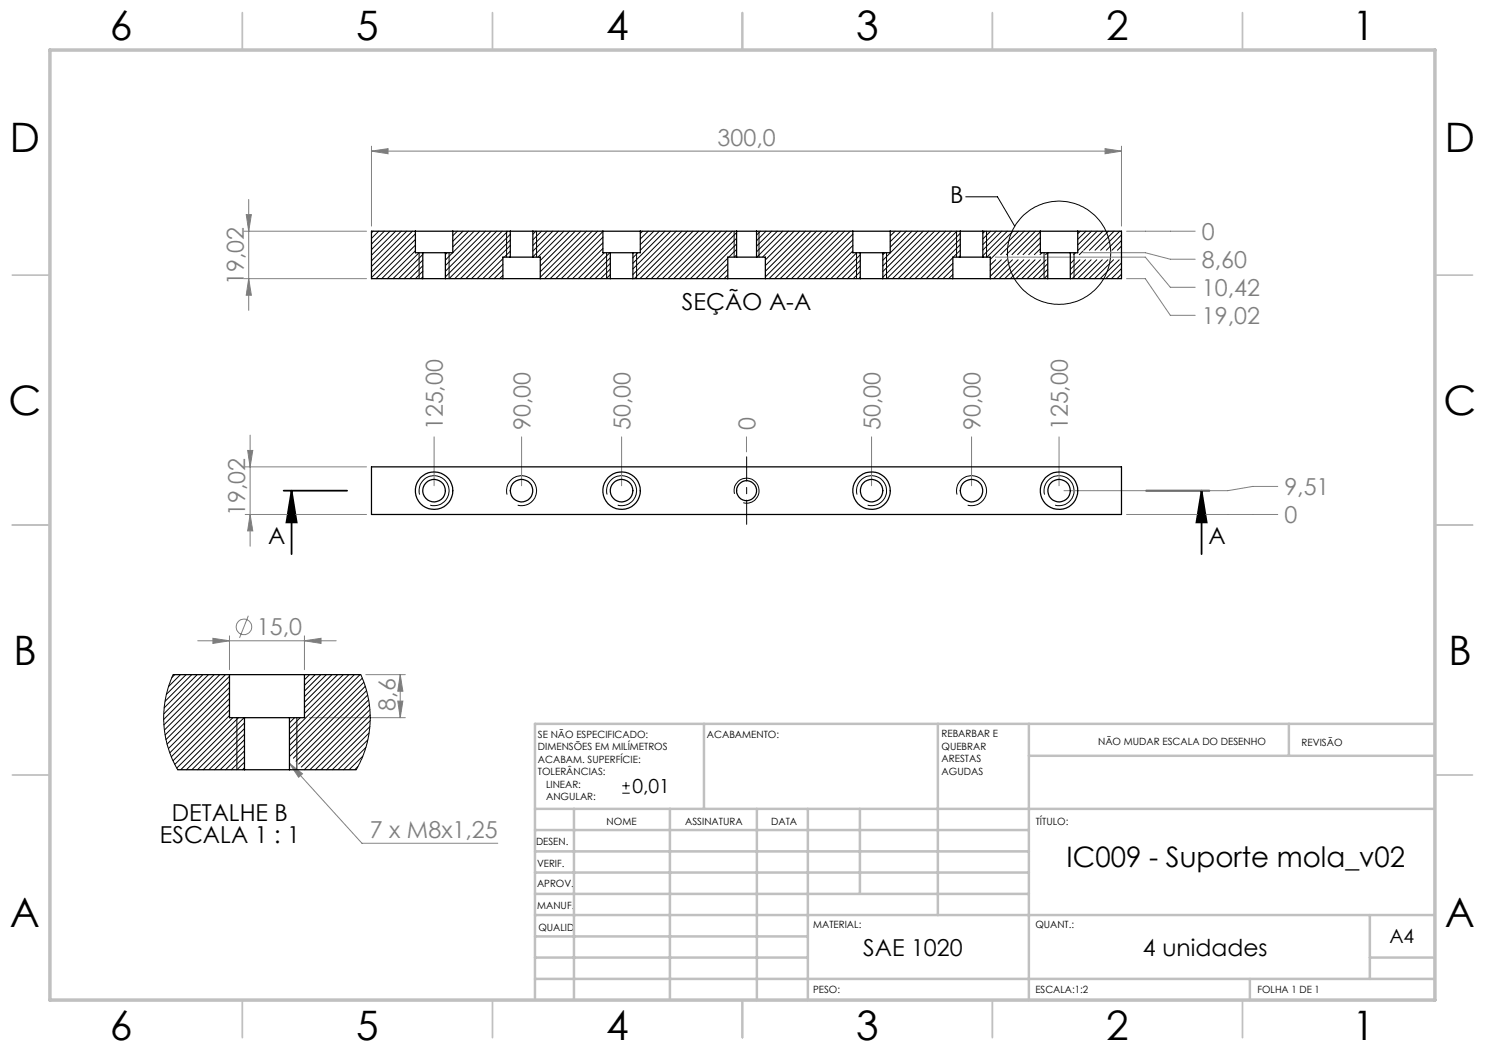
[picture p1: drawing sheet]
<svg xmlns="http://www.w3.org/2000/svg" width="297mm" height="210mm" viewBox="0 0 297 210" stroke-linecap="round" stroke-linejoin="round" font-family="sans-serif">
<g fill="none" stroke="#808080" stroke-width=".2">
<path d="M49.7 39.9v22.2M74.3 30.2l3.3-.5v1.1zM74.3 29.2v16M74.3 30.2h150M221 29.7l3.3 .5-3.3 .6zM224.3 29.2v16M48.8 46.2h24.5M48.8 55.7h24.5M49.2 42.9h1.1l-.6 3.3zM49.7 55.7l.6 3.3h-1.1zM199.1 51.4h30l5 6.1h4.9M216.6 50.5h12.5l5 1.3h4.9"/>
<path d="M225.3 46.2h13.7M225.3 55.7h3.8l5 7.4h4.9M49 93.4h24.3M49.5 90.1h1.1l-.6 3.3zM50 87v22.2M86.8 87.4v9.7M104.3 87.4v9.7M124.3 87.4v9.7M149.3 87.4v3M174.3 87.4v9.7M194.3 87.4v9.7M211.8 87.4v9.7"/>
<path d="M255.6 97.3h-5.1l-4.9 .8h-32.8M49 102.9h24.3M50 102.9l.6 3.3h-1.1zM225.3 102.9h30.3M39.5 128.2h27.7M42.6 127.7l3.3 .5-3.3 .5zM45.9 127.2v6.7M49.7 123.1l-1.8 4.5M60.9 128.2l3.3-.5v1zM60.9 127.2v6.7M73.2 134.9h7.9M80 134.9l.6 3.3h-1z"/>
<path d="M80 134.9v8.6M57.9 152.7l2.6 2.1-.8 .7zM57.9 152.7l14.5 16h27.2M61.9 143.5h19.2M79.6 140.2h1l-.6 3.3z"/>
<circle cx="48.8" cy="125.4" r="1.56"/>
</g>
<g fill="none" stroke="#000" stroke-width=".2">
<path d="M193.1 39.4h6.4l3.5 5.9M83.8 50.5v5.2M89.8 50.5v5.2M101.3 46.2v5.2M107.3 46.2v5.2M121.3 50.5v5.2M127.3 50.5v5.2M146.8 46.2v5.2M151.8 46.2v5.2M171.3 50.5v5.2M177.3 50.5v5.2M191.3 46.2v5.2"/>
<path d="M197.3 46.2v5.2M208.8 50.5v5.2M214.8 50.5v5.2M83.9 98.9a2.99 2.99 0 0 1 2.7-3.7 2.99 2.99 0 0 1 3.2 3.2 2.99 2.99 0 0 1-3.8 2.6M101.4 98.9a2.99 2.99 0 0 1 2.7-3.7 2.99 2.99 0 0 1 3.2 3.2 2.99 2.99 0 0 1-3.8 2.6M121.4 98.9a2.99 2.99 0 0 1 2.7-3.7 2.99 2.99 0 0 1 3.2 3.2 2.99 2.99 0 0 1-3.8 2.6M146.9 98.8a2.5 2.5 0 0 1 2.2-3.2 2.5 2.5 0 0 1 2.7 2.7 2.5 2.5 0 0 1-3.1 2.2M171.4 98.9a2.99 2.99 0 0 1 2.6-3.7 2.99 2.99 0 0 1 3.3 3.2 2.99 2.99 0 0 1-3.8 2.6M191.4 98.9a2.99 2.99 0 0 1 2.6-3.7 2.99 2.99 0 0 1 3.3 3.2 2.99 2.99 0 0 1-3.8 2.6M208.9 98.9a2.99 2.99 0 0 1 2.6-3.7 2.99 2.99 0 0 1 3.3 3.2 2.99 2.99 0 0 1-3.8 2.6M47.4 143.5v10.4M59.4 143.5v10.4"/>
<path d="M124.5 158.6h1.4M124.5 157.2h1.4M125.2 156.4v1.5"/>
<circle cx="211.8" cy="50.5" r="10.3"/>
</g>
<path d="M56.7 98.1h12.7M58.3 98.1l1 6.4h-2zM58.3 98.1v12.7M229.2 98.1h12.7M240.3 98.1l1 6.4h-2zM240.3 98.1v12.7" fill="none" stroke="#000" stroke-width=".35"/>
<path d="M149.3 104.9v-13.5" fill="none" stroke="#000" stroke-width=".2" stroke-dasharray="15.2 1.3 1.3 1.3" stroke-dashoffset="10.4"/>
<g fill="none" stroke="#c0c0c0" stroke-width=".35">
<path d="M48.5 2.5v7.5M98.5 2.5v7.5M148.5 2.5v7.5M198.5 2.5v7.5M248.5 2.5v7.5M2.5 55h7.5M287 55h7.5M2.5 105h7.5M287 105h7.5M2.5 155h7.5M287 155h7.5M48.5 200v7.5"/>
<path d="M98.5 200v7.5M148.5 200v7.5M198.5 200v7.5M248.5 200v7.5"/>
</g>
<g fill="none" stroke="#c0c0c0" stroke-width=".5">
<path d="M140.8 144.8v17M187.6 144.8v38.2M205.8 144.8v55.2M205.8 151.2h81.2M257.8 144.8v6.4M287 144.8h-180v55.2M107 161.8h180M107 178.8h98.8M107 174.5h98.8M107 170.3h98.8M107 166h98.8M114.8 161.8v38.2"/>
<path d="M134 161.8v38.2M151.4 161.8v38.2M161.6 161.8v38.2M172 161.8v17M107 195.8h180M107 191.5h54.6M107 187.3h54.6M107 183h180M250 195.8v4.2M274 191.5h13M274 183v12.8"/>
</g>
<path d="M10 10h277v190h-277z" fill="none" stroke="#c0c0c0" stroke-width=".7"/>
<path d="M240.3 98.1l1 6.4h-2zM58.3 98.1l1 6.4h-2z" fill="#000"/>
<g fill="#808080">
<path d="M221 29.7l3.3 .5-3.3 .6zM74.3 30.2l3.3-.5v1.1z"/>
<path d="M42.6 127.7l3.3 .5-3.3 .5zM60.9 128.2l3.3-.5v1zM57.9 152.7l1.8 2.8 .8-.7z"/>
<path d="M50 102.9l.6 3.3h-1.1zM49.5 90.1h1.1l-.6 3.3zM79.6 140.2h1l-.6 3.3zM80 134.9l.6 3.3h-1z"/>
<path d="M49.2 42.9h1.1l-.6 3.3zM49.7 55.7l.6 3.3h-1.1z"/>
</g>
<g fill="none" stroke="#000" stroke-width=".25">
<path d="M83.1 46.2h7.5M83.1 46.2h-8.8v9.5h10.3M83.1 46.2v4.3h1.5M84.6 50.5h4.5M84.6 55.7h4.5M84.6 50.5v5.2M89.1 55.7h11.5M89.1 50.5v5.2M90.6 46.2v4.3h-1.5M90.6 46.2h11.5M100.6 55.7h7.5M102.1 46.2h4.5"/>
<path d="M102.1 51.4h4.5M102.1 46.2v5.2M102.1 51.4h-1.5v4.3M106.6 46.2h14M106.6 51.4h1.5v4.3M106.6 46.2v5.2M108.1 55.7h14M120.6 46.2h7.5M120.6 46.2v4.3h1.5M122.1 50.5h4.5M122.1 55.7h4.5M122.1 50.5v5.2"/>
<path d="M126.6 55.7h19M126.6 50.5v5.2M128.1 46.2h19.2M128.1 46.2v4.3h-1.5M145.6 55.7h7.5M147.3 46.2h4M147.3 51.4h4M147.3 51.4h-1.7v4.3M147.3 46.2v5.2M151.3 46.2h19.3M151.3 51.4h1.8v4.3M151.3 46.2v5.2"/>
<path d="M153.1 55.7h18.9M170.6 46.2h7.4M170.6 46.2v4.3h1.4M172 55.7h4.6M172 50.5h4.6M172 50.5v5.2M176.6 50.5v5.2M176.6 55.7h14M178 46.2h14.1M178 46.2v4.3h-1.4M190.6 55.7h7.4M192.1 46.2h4.5"/>
<path d="M192.1 51.4h4.5M192.1 51.4h-1.5v4.3M192.1 46.2v5.2M196.6 46.2h11.5M196.6 51.4h1.4v4.3M196.6 46.2v5.2M198 55.7h11.5M208.1 46.2h7.4M208.1 46.2v4.3h1.4M209.5 50.5h4.6M209.5 55.7h4.6M209.5 50.5v5.2"/>
<path d="M214.1 50.5v5.2M215.5 46.2h8.8v9.5h-10.2M215.5 46.2v4.3h-1.4M74.3 93.4h150v9.5h-150zM34.6 134.9h11.3M45.9 134.9h15M45.9 134.9v8.6h3M60.9 134.9v8.6h-3M60.9 134.9h11.2M35.6 153.9h13.3M48.9 143.5h9M48.9 153.9h9"/>
<path d="M48.9 143.5v10.4M57.9 143.5v10.4M57.9 153.9h13.3"/>
<circle cx="86.8" cy="98.1" r="3.8"/>
<circle cx="86.8" cy="98.1" r="2.26"/>
<circle cx="104.3" cy="98.2" r="2.25"/>
<circle cx="124.3" cy="98.1" r="3.8"/>
<circle cx="124.3" cy="98.1" r="2.26"/>
<circle cx="149.3" cy="98.1" r="2"/>
<circle cx="174.3" cy="98.1" r="3.8"/>
<circle cx="174.3" cy="98.2" r="2.25"/>
<circle cx="194.3" cy="98.1" r="2.26"/>
<circle cx="211.8" cy="98.1" r="3.8"/>
<circle cx="211.8" cy="98.2" r="2.25"/>
</g>
<g fill="none" stroke="#000" stroke-width=".2">
<path d="M74.6 46.2l-.3 .4M75.7 46.2l-1.4 1.5M76.9 46.2l-2.6 2.6M78 46.2l-3.7 3.7M79.1 46.2l-4.8 4.8M80.3 46.2l-6 6M81.4 46.2l-7.1 7.1M82.5 46.2l-8.2 8.2M83.1 46.8l-8.8 8.7M83.1 47.9l-7.9 7.8M83.1 49l-6.8 6.7M83.1 50.2l-5.6 5.5"/>
<path d="M83.8 50.5l-5.2 5.2M84.6 55.4l-.4 .3M84.6 50.9l-4.9 4.8M84.6 52l-3.8 3.7M84.6 53.2l-2.6 2.5M84.6 54.2l-1.5 1.5M89.4 50.5l-.3 .4M90.5 50.5l-1.4 1.5M91.5 46.2l-.9 1M92.6 46.2l-2 2.1M93.7 46.2l-3.1 3.2M94.8 46.2l-4.2 4.3"/>
<path d="M96 46.2l-6.9 6.9M97.1 46.2l-8 8M98.2 46.2l-9.1 9.2M99.3 46.2l-9.5 9.5M100.4 46.2l-9.5 9.5M100.6 54l-1.8 1.7M100.6 51.7l-4 4M100.6 52.9l-2.9 2.8M100.6 55.1l-.7 .6M101.6 46.2l-9.5 9.5M102.1 51.4h-.1M102.1 46.9l-8.9 8.8"/>
<path d="M102.1 48l-7.8 7.7M102.1 49.1l-6.7 6.6M102.1 50.2l-1.2 1.2M107.2 46.2l-.6 .6M108.3 46.2l-1.7 1.8M109.4 46.2l-2.8 2.9M110.6 46.2l-4 4M111.7 46.2l-5.1 5.2M112.8 46.2l-5.2 5.2M113.9 46.2l-5.8 5.9M115 46.2l-6.9 7M116.2 46.2l-8.1 8.2"/>
<path d="M117.3 46.2l-9.2 9.2M118.4 46.2l-9.5 9.5M119.5 46.2l-9.5 9.5M120.6 46.3l-9.4 9.4M120.6 47.4l-8.3 8.3M120.6 48.6l-7.2 7.1M120.6 49.7l-6.1 6M120.9 50.5l-5.3 5.2M122 50.5l-5.2 5.2M122.1 51.6l-4.2 4.1M122.1 52.7l-3.1 3M122.1 53.8l-2 1.9"/>
<path d="M122.1 54.9l-.9 .8M127.6 50.5l-1 1.1M128.5 46.2l-.4 .5M129.6 46.2l-1.5 1.6M130.8 46.2l-2.7 2.7M131.9 46.2l-3.8 3.9M133 46.2l-6.4 6.5M134.1 46.2l-7.5 7.6M135.3 46.2l-8.7 8.7M136.4 46.2l-9.5 9.5M137.5 46.2l-9.5 9.5M138.6 46.2l-9.5 9.5"/>
<path d="M139.7 46.2l-9.5 9.5M140.9 46.2l-9.6 9.5M142 46.2l-9.5 9.5M143.1 46.2l-9.5 9.5M144.2 46.2l-9.5 9.5M145.3 46.2l-9.4 9.5M145.6 52.8l-3 2.9M145.6 51.6l-4.1 4.1M145.6 53.9l-1.9 1.8M145.6 55l-.8 .7M146.5 46.2l-9.6 9.5M147.3 46.5l-9.2 9.2"/>
<path d="M147.3 47.7l-8.1 8M147.3 48.8l-7 6.9M147.3 49.9l-1.5 1.5M147.3 51l-.4 .4M152.1 46.2l-.8 .8M153.2 46.2l-1.9 1.9M154.3 46.2l-3 3M155.5 46.2l-4.2 4.2M156.6 46.2l-5.2 5.2M157.7 46.2l-5.2 5.2M158.8 46.2l-5.7 5.8M159.9 46.2l-6.8 6.9"/>
<path d="M161.1 46.2l-8 8M162.2 46.2l-9.1 9.2M163.3 46.2l-9.5 9.5M164.4 46.2l-9.5 9.5M165.6 46.2l-9.6 9.5M166.7 46.2l-9.5 9.5M167.8 46.2l-9.5 9.5M168.9 46.2l-9.5 9.5M170 46.2l-9.5 9.5M170.6 46.8l-9 8.9M170.6 48l-7.8 7.7M170.6 49.1l-6.7 6.6"/>
<path d="M170.6 50.2l-5.6 5.5M171.3 50.5l-5.1 5.2M172 51l-4.7 4.7M172 52.1l-3.6 3.6M172 53.2l-2.5 2.5M172 54.3l-1.4 1.4M172 55.4l-.2 .3M177 50.5l-.4 .4M179 46.2l-1 1M180.2 46.2l-2.2 2.1M181.3 46.2l-3.3 3.3M182.4 46.2l-5.8 5.9"/>
<path d="M183.5 46.2l-6.9 7M184.6 46.2l-8 8.1M185.8 46.2l-9.2 9.2M186.9 46.2l-9.5 9.5M188 46.2l-9.5 9.5M189.1 46.2l-9.5 9.5M190.3 46.2l-9.6 9.5M190.6 51.5l-4.2 4.2M190.6 52.7l-3.1 3M190.6 53.8l-2 1.9M190.6 54.9l-.9 .8M191.4 46.2l-9.5 9.5"/>
<path d="M192.1 51.1l-.3 .3M192.1 46.7l-9.1 9M192.1 47.8l-8 7.9M192.1 48.9l-6.9 6.8M192.1 50.1l-1.5 1.3M197 46.2l-.4 .5M198.1 46.2l-1.5 1.6M199.1 52l-1.1 1M199.2 46.2l-2.6 2.7M200.3 52l-2.3 2.1M200.3 46.2l-3.7 3.8M201.4 52l-3.4 3.3"/>
<path d="M201.5 46.2l-4.9 4.9M202.5 52l-3.8 3.7M202.6 46.2l-5.2 5.2M203.6 52l-3.8 3.7M203.7 46.2l-5.7 5.7M204.8 52l-3.9 3.7M204.9 46.2l-4.8 4.7M205.9 52l-3.8 3.7M206 46.2l-4.7 4.7M207 52l-3.8 3.7M207.1 46.2l-4.7 4.7M208.1 46.4l-4.6 4.5"/>
<path d="M208.1 47.5l-3.5 3.4M208.1 48.6l-2.4 2.3M208.1 49.8l-1.2 1.1M208.1 52l-3.8 3.7M208.4 50.5l-.4 .4M209.2 52l-3.8 3.7M209.5 50.5l-.4 .4M209.5 52.7l-2.9 3M209.5 53.9l-1.8 1.8M209.5 55l-.7 .7M214.8 52l-.7 .7M215.1 50.5l-.4 .4"/>
<path d="M216 52l-1.9 1.9M216.1 46.2l-.6 .5M216.6 50.2l-.7 .7M217.1 52l-3 3M217.2 46.2l-1.7 1.7M218.2 52l-3.8 3.7M218.3 46.2l-2.8 2.8M219.4 52l-3.9 3.7M219.4 46.2l-3.9 3.9M220.5 52l-3.8 3.7M220.6 46.2l-3.9 3.9M221.6 52l-3.8 3.7"/>
<path d="M221.7 46.2l-3.8 3.9M222.7 52l-3.8 3.7M222.8 46.2l-3.8 3.9M223.8 52l-3.8 3.7M223.9 46.2l-3.8 3.9M224.3 47l-3 3.1M224.3 48.1l-1.9 2M224.3 49.2l-.8 .9M224.3 52.6l-3.1 3.1M224.3 53.7l-2 2M224.3 54.8l-.9 .9M34.6 134.9l-.8 2-.5 2-.5 2.4-.1 3 .2 2.1 .6 2.7 1 2.9 1.1 1.9"/>
<path d="M35 134.9l-.6 .6M36.1 134.9l-2.4 2.4M37.2 134.9l-3.9 4M38.3 134.9l-5.3 5.4M39.4 134.9l-6.6 6.7M40.6 134.9l-7.8 7.9M41.7 134.9l-9 9M42.8 134.9l-10 10.1M44 134.9l-11.1 11.1M45.1 134.9l-12.1 12.1M45.9 135.2l-12.7 12.7M45.9 136.4l-12.5 12.4"/>
<path d="M45.9 137.5l-12.2 12.2M45.9 138.6l-11.9 12M45.9 139.7l-11.6 11.7M61.9 134.9l-1 1.1M63 134.9l-2.1 2.2M64.2 134.9l-3.3 3.3M65.3 134.9l-4.4 4.4M66.4 134.9l-5.5 5.5M67.5 134.9l-6.6 6.7M68.7 134.9l-7.8 7.8M69.8 134.9l-11.9 11.9M70.9 134.9l-13 13"/>
<path d="M72 134.9l-14.1 14.2M72.1 134.9l1.1 2.8 .6 2.4 .2 2.2v2.6l-.2 2.1-.6 2.3-.9 2.6-1.1 2M72.5 135.6l-14.6 14.6M72.8 136.4l-14.9 14.9M73.1 137.3l-14.4 14.4M73.3 138.1l-14.1 14.2M73.5 139l-13.8 13.8M73.7 140l-13.4 13.4M45.9 140.9l-11.3 11.2M45.9 142l-10.9 10.9M45.9 143.1l-10.6 10.5M46.6 143.5l-10.4 10.4"/>
<path d="M47.7 143.5l-10.4 10.4M48.8 143.5l-10.4 10.4M48.9 144.6l-9.4 9.3M48.9 145.7l-8.3 8.2M48.9 146.9l-7.1 7M48.9 147.9l-6 6M48.9 149.1l-4.9 4.8M48.9 150.2l-3.8 3.7M48.9 151.3l-2.7 2.6M48.9 152.5l-1.5 1.4M48.9 153.6l-.4 .3M58.9 143.5l-1 1.1"/>
<path d="M60 143.5l-2.1 2.2M71.6 153.3l-.7 .6M72.6 151.2l-2.8 2.7M73.2 149.5l-4.5 4.4M73.6 148l-6 5.9M73.8 146.6l-7.3 7.3M73.9 140.9l-13 13M74 141.9l-12 12M74 145.3l-8.7 8.6M74 143l-10.9 10.9M74 144.1l-9.8 9.8"/>
</g>
<g font-size="8.1">
<text x="22" y="8">6</text>
<text x="71.2" y="8">5</text>
<text x="121.2" y="8">4</text>
<text x="171.3" y="8">3</text>
<text x="221.3" y="8">2</text>
<text x="270.5" y="8">1</text>
<text x="2" y="30.5">D</text>
<text x="289" y="30.5">D</text>
<text x="1.7" y="83">C</text>
<text x="288.7" y="83">C</text>
<text x="2.7" y="133">B</text>
<text x="289.7" y="133">B</text>
<text x="2" y="185.5">A</text>
<text x="289" y="185.5">A</text>
<text x="22" y="208">6</text>
<text x="71.2" y="208">5</text>
<text x="121.2" y="208">4</text>
<text x="171.3" y="208">3</text>
<text x="221.3" y="208">2</text>
<text x="270.5" y="208">1</text>
</g>
<text font-size="5.6" x="213.3" y="173.4">IC009 - Suporte mola_v02</text>
<g font-size="4.7" fill="#808080">
<text x="143.5" y="29.2">300,0</text>
<text x="240.4" y="48">0</text>
<text x="240.4" y="53.6">8,60</text>
<text x="48.8" y="57.1" transform="rotate(-90 48.8 57.1)">19,02</text>
<text x="240.4" y="59.2">10,42</text>
<text x="240.4" y="64.8">19,02</text>
<text x="88.6" y="86.1" transform="rotate(-90 88.6 86.1)">125,00</text>
<text x="106.1" y="86.1" transform="rotate(-90 106.1 86.1)">90,00</text>
<text x="126.1" y="86.1" transform="rotate(-90 126.1 86.1)">50,00</text>
<text x="151.1" y="86.1" transform="rotate(-90 151.1 86.1)">0</text>
<text x="176.1" y="86.1" transform="rotate(-90 176.1 86.1)">50,00</text>
<text x="196.1" y="86.1" transform="rotate(-90 196.1 86.1)">90,00</text>
<text x="213.6" y="86.1" transform="rotate(-90 213.6 86.1)">125,00</text>
<text x="256.9" y="99">9,51</text>
<text x="49" y="103.2" transform="rotate(-90 49 103.2)">19,02</text>
<text x="256.9" y="104.6">0</text>
<text x="51.4" y="127.1">15,0</text>
<text x="79.1" y="142.2" transform="rotate(-90 79.1 142.2)">8,6</text>
<text x="74" y="167.6">7 x M8x1,25</text>
</g>
<g font-size="4.7">
<text x="190" y="40.7">B</text>
<text x="136.4" y="61.9">SEÇÃO A-A</text>
<text x="53.7" y="108.8">A</text>
<text x="241.7" y="108.8">A</text>
<text x="34.4" y="164.1">DETALHE B</text>
<text x="32" y="168.6">ESCALA 1 : 1</text>
<text x="172.6" y="191.2">SAE 1020</text>
<text x="228.6" y="191.2">4 unidades</text>
</g>
<g font-size="3.9">
<text x="126.5" y="158.6">0,01</text>
<text x="277.9" y="188.5">A4</text>
</g>
<g font-size="2">
<text x="107.6" y="147.6">SE NÃO ESPECIFICADO:</text>
<text x="141.4" y="147.6">ACABAMENTO:</text>
<text x="188.3" y="147.5">REBARBAR E</text>
<text x="188.3" y="150">QUEBRAR</text>
<text x="219.6" y="149">NÃO MUDAR ESCALA DO DESENHO</text>
<text x="260.3" y="149.2">REVISÃO</text>
<text x="107.6" y="150.1">DIMENSÕES EM MILÍMETROS</text>
<text x="107.6" y="152.6">ACABAM. SUPERFÍCIE:</text>
<text x="107.6" y="155.1">TOLERÂNCIAS:</text>
<text x="188.3" y="152.5">ARESTAS</text>
<text x="188.3" y="155">AGUDAS</text>
<text x="109.2" y="157.6">LINEAR:</text>
<text x="109.2" y="160.1">ANGULAR:</text>
<text x="121.3" y="165">NOME</text>
<text x="137" y="164.9">ASSINATURA</text>
<text x="154.2" y="164.9">DATA</text>
<text x="207.2" y="164.9">TÍTULO:</text>
<text x="107.2" y="169.1">DESEN.</text>
<text x="107.4" y="173.3">VERIF.</text>
<text x="107.4" y="177.4">APROV.</text>
<text x="107.5" y="181.8">MANUF.</text>
<text x="162.7" y="185.5">MATERIAL:</text>
<text x="207.1" y="185.5">QUANT.:</text>
<text x="107.7" y="186.1">QUALID</text>
<text x="162.6" y="198.5">PESO:</text>
<text x="207.1" y="198.6">ESCALA:1:2</text>
<text x="251.5" y="198.6">FOLHA 1 DE 1</text>
</g>
</svg>
